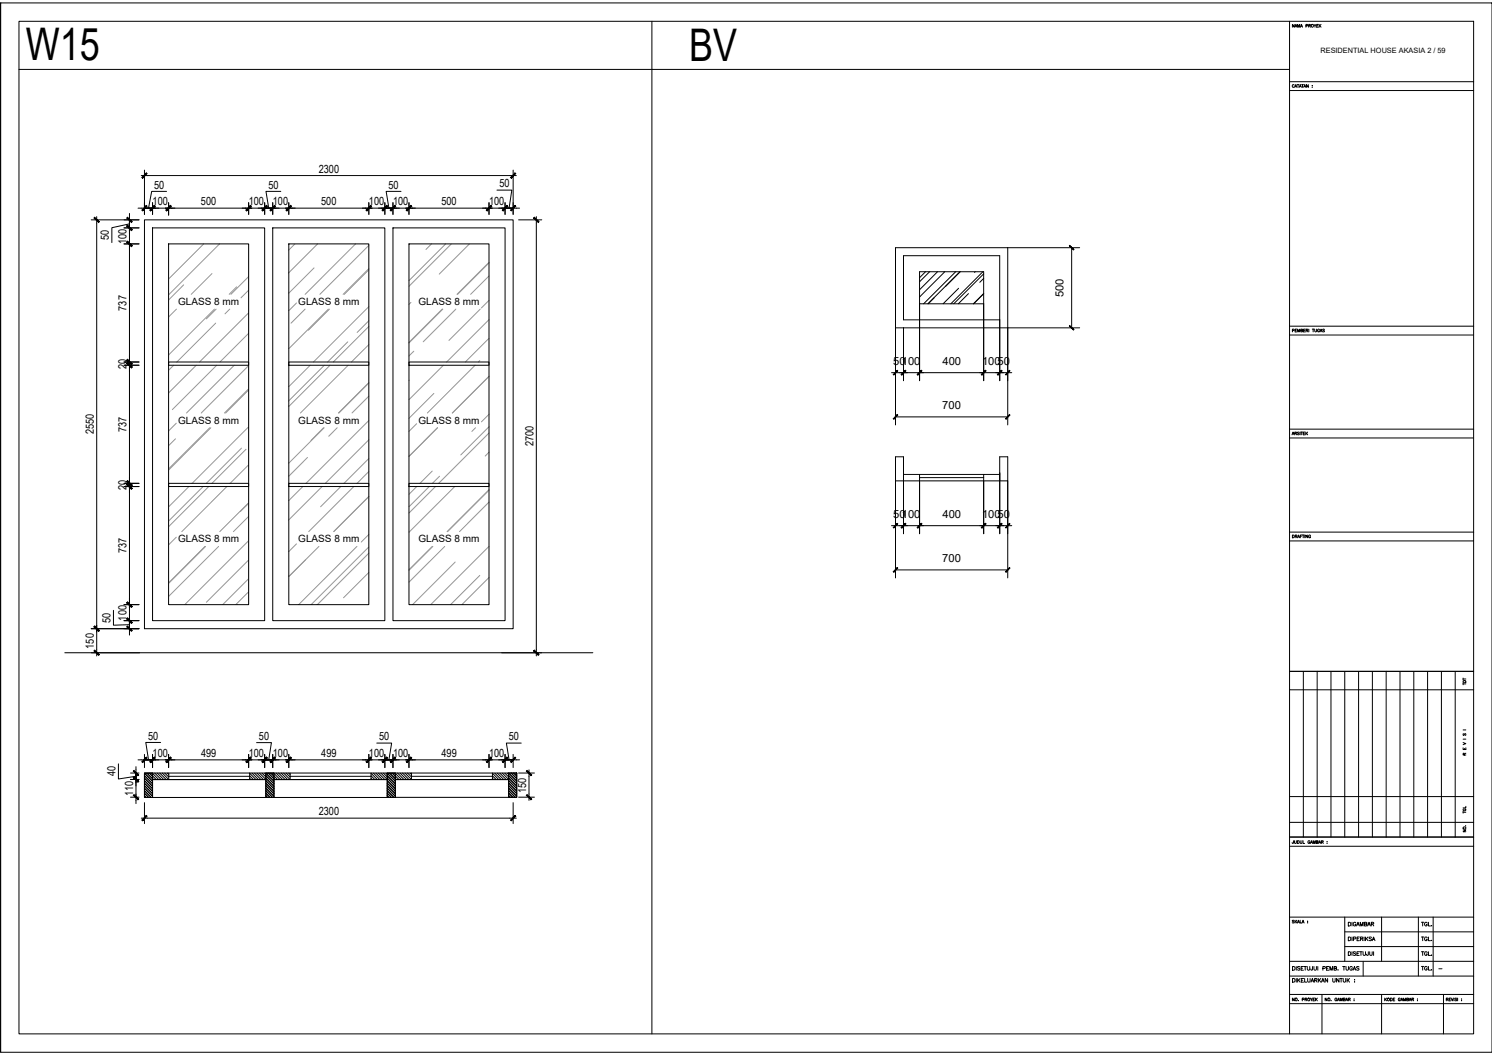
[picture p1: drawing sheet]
<svg xmlns="http://www.w3.org/2000/svg" width="420mm" height="297mm" viewBox="0 0 420 297" stroke-linecap="round" stroke-linejoin="round" font-family="sans-serif">
<!-- layer: XR-KOP A3_MOZART$0$KOP-A1$0$A-GRSKOP -->
<g fill="none" stroke="#000" stroke-width=".28">
<path d="M.2 .8h420v295.5h-420zM.2 .8v295.5M5.3 6h409.7v285.1h-409.7zM363.1 6v285.1M363.1 25.5h51.9M363.1 23h51.9M363.1 91.8h51.9M363.1 94.3h51.9M363.1 120.8h51.9M363.1 123.3h51.9M363.1 149.8h51.9M363.1 152.3h51.9"/>
<path d="M363.1 189h51.9M363.1 194.2h51.9M367 189v46.7M370.9 189v46.7M374.8 189v46.7M378.7 189v46.7M382.6 189v46.7M386.5 189v46.7M390.4 189v46.7M394.3 189v46.7M398.1 189v46.7M402 189v46.7"/>
<path d="M405.9 189v46.7M409.8 189v46.7M363.1 224.3h51.9M363.1 231.5h51.9M363.1 235.7h51.9M363.1 238.3h51.9M363.1 258.2h51.9M378.7 258.2v12.5M389.1 258.2v12.5M399.4 258.2v16.6M403.6 258.2v16.6M363.1 280h51.9"/>
<path d="M363.1 274.8h51.9M363.1 270.7h51.9M372.3 280v11.1M378.7 266.5h36.3M378.7 262.4h36.3M383.9 270.7v4.1M389.1 280v11.1M406.5 280v11.1M363.1 282.6h51.9"/>
</g>
<!-- layer: XR-KOP A3_MOZART$0$KOP-A1$0$A-TXTKOP -->
<g fill="none" stroke="#000" stroke-width=".28">
<path d="M364.5 6.9v.8l-.5-.8v.8M364.6 7.7l.3-.8 .3 .8M364.8 7.4h.3M365.4 7.7v-.8l.3 .8 .3-.8v.8M366.2 7.7l.3-.8 .3 .8M366.3 7.4h.4M367.8 7.3l.4-.1v-.3h-.4v.8M368.5 7.2h.5l.1-.2-.6-.1v.8M368.8 7.2l.3 .5M370 6.9l.3 .3v.5M370.6 6.9l-.3 .3M370.8 7.2h.3"/>
<path d="M371.3 6.9h-.5v.8h.5M371.5 6.9v.8M371.7 7.2l.3 .5M372 6.9l-.5 .5M364.5 24a.29 .29 0 0 0-.4-.2 .29 .29 0 0 0-.2 .3v.2a.29 .29 0 0 0 .2 .3 .29 .29 0 0 0 .4-.2M364.6 24.6l.3-.8 .3 .8M364.7 24.3h.4M365.3 23.8h.5M365.5 23.8v.8M365.9 24.6l.3-.8 .3 .8M366 24.3h.4M366.5 23.8h.6"/>
<path d="M366.8 23.8v.8M367.1 24.6l.3-.8 .3 .8M367.2 24.3h.4M368.4 23.8v.8l-.5-.8v.8M369.5 24.1h.1M369.5 24.5h.1M364 93.1l.4-.1v-.3h-.4v.7M364.7 93h.3M365.2 92.7h-.5v.7h.5M365.4 93.4v-.7l.3 .7 .3-.7v.7M366.3 93h.5v-.2l-.5-.1v.7h.5l-.2-.4M367.1 93h.3"/>
<path d="M367.6 92.7h-.5v.7h.5M367.8 93h.4l.1-.2-.5-.1v.7M368.1 93l.2 .4M368.6 92.7v.7M369.5 92.7h.6M369.8 92.7v.7M370.2 92.7v.5l.3 .2 .2-.1 .1-.6M371.6 92.9a.28 .28 0 0 0-.4-.2 .28 .28 0 0 0-.2 .3v.2a.28 .28 0 0 0 .3 .3 .28 .28 0 0 0 .3-.3h-.2M371.7 93.4l.3-.7 .3 .7M371.8 93.2h.4M373 92.8h-.5l.5 .4-.2 .2-.3-.1M363.8 122.4l.3-.7 .3 .7"/>
<path d="M364 122.2h.3M364.6 122h.5v-.2l-.5-.1v.7M364.9 122l.2 .4M365.9 121.8h-.5l.5 .4-.2 .2-.3-.1M366.1 121.7v.7M366.3 121.7h.5M366.6 121.7v.7M367 122h.3M367.5 121.7h-.5v.7h.5M367.7 121.7v.7M367.9 122l.3 .4M368.2 121.7l-.5 .5"/>
<path d="M364 150.6h.2a.41 .41 0 0 1 .3 .4 .41 .41 0 0 1-.3 .4h-.2zM364.7 151h.5v-.3l-.5-.1v.8M365 151l.2 .4M365.4 151.4l.3-.8 .3 .8M365.5 151.2h.4M366.2 151h.3M366.6 150.6h-.4v.8M366.7 150.6h.5M367 150.6v.8M367.4 150.6v.8M368.2 150.6v.8l-.5-.8v.8M369.1 150.8a.29 .29 0 0 0-.4-.2 .29 .29 0 0 0-.2 .3 .32 .32 0 0 0 .1 .5 .32 .32 0 0 0 .4-.1l.1-.2h-.2"/>
<path d="M412 192.5h.8M412 190.9v.5M412 192.3v.5M412 191.2h.8M412.1 191.7a.44 .44 0 0 1 .7 .1v.3h-.8zM412 210.6v.4h.8v-.4M412 209.1l.8 .3-.8 .3M412 208.1h.8M412 205.5h.8M412.1 206.6v.5l.5-.5 .2 .1-.1 .4M412.4 212.6l-.2-.5-.2 .5h.8M412.4 210.7v.3"/>
<path d="M412.8 212.1l-.4 .2M364.2 236.7v.7h-.2l-.1-.2M364.5 236.7l.1 .7 .2 .1 .2-.1 .1-.7M365.4 236.7h.2a.41 .41 0 0 1 .3 .4 .41 .41 0 0 1-.3 .4h-.2zM366.1 236.7v.6l.3 .2 .2-.1v-.7M366.9 236.7v.8h.5M368.9 236.9a.28 .28 0 0 0-.4-.2 .28 .28 0 0 0-.2 .3 .32 .32 0 0 0 .1 .4 .32 .32 0 0 0 .4 0l.1-.2h-.2M369 237.5l.3-.8 .3 .8M369.1 237.2h.4M369.8 237.5v-.8l.3 .8 .3-.8v.8M370.7 237.1l.4-.1 .1-.2-.5-.1v.8l.5-.1-.2-.3M371.3 237.5l.3-.8 .3 .8"/>
<path d="M371.5 237.2h.3M372.1 237.1l.5-.2-.5-.2v.8M372.4 237.1l.2 .4M373.7 237h.1M373.7 237.4h.1M412 233.7h.8l-.8 .5h.8M412 228.4v.5M412 228.7h.8M412.2 227.7a.28 .28 0 0 0-.2 .4 .28 .28 0 0 0 .3 .2 .32 .32 0 0 0 .4-.1 .32 .32 0 0 0 0-.4l-.2-.1v.2M412.7 232.5h.1M412.8 227v.5h-.8M364.4 259.2h-.5l.5 .5-.2 .2-.3-.1"/>
<path d="M364.7 259.1v.8M364.9 259.4l.3 .5M365.2 259.1l-.5 .5M365.4 259.9l.3-.8 .3 .8M365.5 259.6h.3M366.1 259.1v.8h.5M366.6 259.9l.3-.8 .3 .8M366.8 259.6h.3M368.2 259.4h.1M368.2 259.8h.1M379.7 259.7h.3a.56 .56 0 0 1 .4 .5 .56 .56 0 0 1-.4 .5h-.3zM380.7 259.7v1"/>
<path d="M381.8 259.9a.38 .38 0 0 0-.4-.2 .38 .38 0 0 0-.3 .4v.2a.37 .37 0 0 0 .4 .4 .37 .37 0 0 0 .3-.4h-.2M400.3 259.7h.7M400.6 259.7v1M401.9 259.9a.38 .38 0 0 0-.4-.2 .38 .38 0 0 0-.3 .4v.2a.37 .37 0 0 0 .3 .4 .37 .37 0 0 0 .4-.4h-.2M402.3 259.7v1h.6M364 275.5h.3a.55 .55 0 0 1 .4 .5 .55 .55 0 0 1-.4 .5h-.3zM364 272.1h.3a.55 .55 0 0 1 .4 .5 .55 .55 0 0 1-.4 .6h-.3zM365 272.1v1.1M365 275.5v1M365.4 275.5v1M365.7 275.9l.4 .6M366.1 272.3l-.6-.1-.1 .3 .6 .3 .1 .2-.3 .2-.4-.2"/>
<path d="M366.1 275.5l-.7 .7M366.4 272.6h.4M366.5 276h.4M367.1 272.1h-.7v1.1h.7M367.1 275.5h-.6v1h.6M367.2 272.1h.7M367.4 275.5v1h.6M367.5 272.1v1.1M368.1 272.1v.8l.3 .3 .4-.2v-.9M368.2 275.5l.1 .9 .2 .1 .4-.1v-.9M369.2 276.5l.4-1 .4 1M369.3 276.2h.5"/>
<path d="M369.6 272.1v1h-.4l-.1-.3M370 272.1v.8l.3 .3 .4-.2v-.9M370.2 276l.6-.1 .1-.3-.7-.1v1M370.6 276l.3 .5M371.1 272.1v1.1M371.3 275.5v1M371.5 275.9l.4 .6M371.9 275.5l-.6 .7M372.1 276.5l.4-1 .4 1M372.3 276.2h.5M372.5 272.7l.6-.1 .1-.4-.7-.1v1.1M373.6 272.6h.4"/>
<path d="M373.9 275.5v1l-.7-1v1M374.2 272.1h-.6v1.1h.6M374.5 273.2v-1.1l.4 1.1 .4-1.1v1.1M375.3 275.5v.9l.3 .1 .3-.1 .1-.9M375.7 272.6h.6v-.4l-.6-.1v1.1l.6-.1-.2-.5M376.8 273.1h.1M377.1 275.5v1l-.7-1v1M377.3 275.5h.7M377.7 275.5v1M378.1 272.1h.7M378.3 275.5v.7l.3 .3 .3-.1 .1-.9M378.5 272.1v1.1"/>
<path d="M379.1 272.1v.8l.2 .3 .4-.2v-.9M379.3 275.5v1M379.6 275.9l.4 .6M379.7 263.8h.3a.56 .56 0 0 1 .4 .5 .56 .56 0 0 1-.4 .6h-.3zM379.7 268h.3a.56 .56 0 0 1 .4 .5 .56 .56 0 0 1-.4 .5h-.3zM380 275.5l-.7 .7M380.7 263.8v1.1M380.7 268v1M380.8 272.4a.38 .38 0 0 0-.4-.3 .38 .38 0 0 0-.3 .4v.3a.37 .37 0 0 0 .4 .4 .37 .37 0 0 0 .3-.4h-.2M381 273.2l.4-1.1 .4 1.1M381.1 264.4l.6-.1 .1-.4-.7-.1v1.1M381.2 272.8h.5"/>
<path d="M381.5 275.8h.1M381.5 276.4h.1M381.8 268.1l-.6-.1-.1 .3 .6 .3 .1 .3-.3 .1-.4-.1M382 260.7l.4-1 .4 1M382.1 268.5h.4M382.2 260.4h.5M382.2 264.3h.4M382.7 272.3l-.6-.1v.3l.6 .3v.2l-.2 .2-.5-.2M382.8 268h-.7v1h.7M382.8 263.8h-.6v1.1h.6M382.9 268h.7M383.1 260.7v-1l.4 1 .3-1v1"/>
<path d="M383.1 264.3h.6l.1-.4-.7-.1v1.1M383.3 268v1M383.5 264.3l.3 .6M383.8 268v.7l.3 .3 .4-.1v-.9M384.1 263.8v1.1M384.2 260.2l.6-.1 .1-.3-.7-.1v1l.7-.1v-.2l-.2-.2M384.5 263.8v1.1M384.8 264.3l.4 .6M385.1 260.7l.4-1 .4 1M385.2 263.8l-.7 .7M385.3 260.4h.5M385.3 268v.9l-.3 .1-.2-.3"/>
<path d="M385.7 268v.7l.3 .3 .4-.1v-.9M386.2 260.2l.6-.1v-.3l-.6-.1v1M386.2 264l-.6-.1v.3l.5 .2 .1 .3-.2 .2-.5-.2M386.4 264.9l.4-1.1 .4 1.1M386.5 260.2l.4 .5M386.6 264.5h.5M386.8 268v1M400.3 263.8h.7M400.3 268h.7M400.3 272.1h.7M400.6 263.8v1.1M400.6 268v1"/>
<path d="M400.6 272.1v1M401.9 264.1a.38 .38 0 0 0-.4-.3 .38 .38 0 0 0-.3 .4 .43 .43 0 0 0 .1 .6 .43 .43 0 0 0 .6-.1v-.2h-.2M401.9 268.2a.38 .38 0 0 0-.4-.2 .38 .38 0 0 0-.3 .4 .43 .43 0 0 0 .1 .5 .43 .43 0 0 0 .6 0v-.3h-.2M401.9 272.4a.38 .38 0 0 0-.4-.3 .38 .38 0 0 0-.3 .4 .43 .43 0 0 0 .1 .6 .43 .43 0 0 0 .6-.1v-.2h-.2M402.3 263.8v1.1h.6M402.3 268v1h.6M402.3 272.1v1h.6M403.2 260.6h.1M403.2 264.7h.1M403.2 268.9h.1M403.2 273h.1M364.5 281v.8l-.5-.8v.8"/>
<path d="M365.6 281.7h.1M366.7 281.4h.5v-.3l-.5-.1v.8M367.5 281.4l.5-.2-.5-.2v.8M367.8 281.4l.2 .4M369 281l.3 .4v.4M369.6 281l-.3 .4M369.8 281.4h.3M370.2 281h-.4v.8h.4M370.5 281v.8M370.6 281.3l.4 .5M371 281l-.5 .5M373.7 281v.8l-.5-.8v.8"/>
<path d="M374.8 281.7h.1M376.5 281.2a.29 .29 0 0 0-.4-.2 .29 .29 0 0 0-.2 .3 .32 .32 0 0 0 .1 .4 .32 .32 0 0 0 .4 0l.1-.2h-.2M376.6 281.8l.3-.8 .3 .8M376.7 281.5h.4M377.4 281.8v-.8l.3 .8 .3-.8v.8M378.3 281.4l.4-.1 .1-.2-.5-.1v.8l.5-.1-.2-.3M378.9 281.8l.3-.8 .3 .8M379.1 281.5h.3M379.7 281.4l.5-.2-.5-.2v.8M380 281.4l.2 .4M381.3 281.3h.1M381.3 281.7h.1"/>
<path d="M390 281v.8M390.1 281.3l.4 .5M390.5 281l-.5 .5M391.5 281h.3a.41 .41 0 0 1 .3 .4 .41 .41 0 0 1-.3 .4h-.3zM392.3 281.4h.3M392.8 281h-.5v.8h.5M394.3 281.2a.29 .29 0 0 0-.3-.2 .29 .29 0 0 0-.2 .3 .32 .32 0 0 0 .1 .4 .32 .32 0 0 0 .4 0v-.2h-.2M394.5 281.8l.3-.8 .3 .8M394.6 281.5h.3M395.2 281.8v-.8l.3 .8 .3-.8v.8M396.1 281.4l.5-.1v-.2l-.5-.1v.8l.5-.1-.1-.3M396.8 281.8l.3-.8 .3 .8"/>
<path d="M396.9 281.5h.4M397.6 281.4l.4-.1 .1-.2-.5-.1v.8M397.8 281.4l.3 .4M399.2 281.3h.1M399.2 281.7h.1M407.3 281.4l.4-.1 .1-.2-.5-.1v.8M407.6 281.4l.2 .4M408.1 281.4h.3M408.5 281h-.4v.8h.4M408.7 281l.3 .8 .3-.8M409.4 281v.8M410.2 281.1h-.5l.5 .5-.2 .2-.3-.1"/>
<path d="M410.5 281v.8M411.6 281.3h.1M411.6 281.7h.1"/>
<circle cx="369.6" cy="7.2" r=".36"/>
<circle cx="412.4" cy="233.1" r=".36"/>
<circle cx="365" cy="281.4" r=".36"/>
<circle cx="368.5" cy="281.4" r=".36"/>
<circle cx="374.2" cy="281.4" r=".36"/>
<circle cx="391" cy="281.4" r=".36"/>
</g>
<!-- layer: 0 -->
<g fill="none" stroke="#000" stroke-width=".28">
<path d="M5.3 19.5h357.8M183.6 6v285.1M38.9 58.6h107.4M39.8 49.4h105.6M40.7 58.6h2.3h-2.3M40.7 47.9v12.5M43 57.1v3.3M46.9 53.9h-4.2l-.9 4.7M47.5 57.1v3.5M70 57.1v3.3M74.5 58.6h2.3h-2.3M74.5 57.1v3.3"/>
<path d="M76.8 57.1v3.3M79.1 53.9h-4.2l.8 4.7M81.3 57.1v3.3M103.9 57.1v3.3M108.4 58.6h2.3h-2.3M108.4 57.1v3.3M110.7 57.1v3.3M112.9 53.9h-4.2l.8 4.7M115.2 57.1v3.3M137.7 57.1v3.3M140 53.5h4.1l-.7 5.1M142.2 58.6h2.3h-2.3"/>
<path d="M142.2 57.1v3.3M144.5 47.9v12.5M25.7 61.9h13.4M27.2 61v123.7M34.9 64.2h4.2M34.9 68.7h4.2M36.5 63l-5 1.1v4.2M36.5 61.9v2.3v-2.3M36.5 60.1v118.7M40.7 61.9h103.8v115.1h-103.8zM43 64.2h31.5v110.5h-31.5zM47.5 68.7h22.5v101.5h-22.5z"/>
<path d="M76.8 64.2h31.6v110.5h-31.6zM81.3 68.7h22.6v101.5h-22.6zM110.7 64.2h31.5v110.5h-31.5zM115.2 68.7h22.5v101.5h-22.5zM146 61.9h6.6M151 61v123.7M260.6 76.5l-1.6 1.7M261.8 76.5l-2.8 2.8M264 76.5l-5 5.1M266.1 76.5l-7.1 7.1M269.1 76.5l-9 9M270.3 76.5l-9 9"/>
<path d="M270.4 76.5l-4.1 4.2M274.6 76.5l-.2 .2M276.8 76.5l-9 9M277 77.1l-8.4 8.4M277 78.4l-1.1 1.1M283.8 69.7v49.9M301.8 69.7v22.6M304 69.7h-51.8v49.9M252.2 92.3h51.8M254.4 92.3v14.9M259 85.5h18M263.1 83.9l-1.7 1.6"/>
<path d="M269.9 81.2l-4.3 4.3M272.7 82.7l-2.8 2.8M277 82.7l-2.8 2.8M281.5 90.1h-27.1v-18.1h27.1v35.2M34.9 101.9h4.2M34.9 102.8h4.2M47.5 101.9h22.5v.9h-22.5zM81.3 101.9h22.6v.9h-22.6zM115.2 101.9h22.5v.9h-22.5zM251.1 104.9h4.5M252.2 117.4h31.6M253.3 104.9h6.8"/>
<path d="M259 107.2v-30.7h18v30.7M259 104.9h18M275.9 104.9h6.7M280.4 104.9h4.5M34.9 136.1h4.2M34.9 137h4.2M47.5 136.1h22.5v.9h-22.5zM81.3 136.1h22.6v.9h-22.6zM115.2 136.1h22.5v.9h-22.5zM252.2 135.4h31.6v-6.8h-2.3v21.7M254.4 133.6h27.1M259 133.6v16.7"/>
<path d="M259 134.5h18M277 133.6v16.7M283.8 135.4v27.3M251.1 148h4.5M253.3 148h6.8M254.4 150.3v-21.7h-2.2v34.1M259 148h18M275.9 148h6.7M280.4 148h4.5M25.7 177h13.4M32 171.8v4.2l4.5-.1M34.9 170.2h4.2"/>
<path d="M34.9 174.7h4.2M36.5 174.7v2.3v-2.3M252.2 160.5h31.6M18.2 183.8h148.8M33.3 215.1v4.2l5-.7M36.8 217.7h2.3M36.8 219.5h2.3M38.3 217.7v1.8v-1.8M38.3 215.9v10.4M38.9 213.9h107.4M40.7 213.9h2.3h-2.3M40.7 212.4v3.7"/>
<path d="M43 212.4v3.7M45.2 209h-4.1l.7 4.9M47.5 212.4v3.7M70 212.4v3.7M72.3 209.1h4.1l-.7 4.8M74.5 213.9h2.3h-2.3M74.5 212.4v3.7M76.8 212.4v3.7M81.3 212.4v3.7M103.9 212.4v3.7M106.1 209.2h4.2l-.8 4.7M108.4 213.9h2.3h-2.3"/>
<path d="M108.4 212.4v3.7M110.7 212.4v3.7M115.2 212.4v3.7M137.7 212.4v3.7M142.2 213.9h2.3h-2.3M142.2 212.4v3.7M144.5 212.4v3.7M146 217.7h4.5M146.8 209.2h-4.2l.8 4.7M149 216.8v8.6M36.8 224.4h2.3M39.8 230.4h105.6"/>
<path d="M40.7 226v5.9M144.5 226v5.9M146 224.4h4.5"/>
</g>
<!-- layer: DOOR OPENING -->
<g fill="none" stroke="#000" stroke-width=".28">
<path d="M40.7 217.7h2.3v6.8h-2.3zM40.7 218.4l2.3 2.3M40.7 219.1l2.3 2.3M40.7 219.8l2.3 2.3M41.4 217.7l1.9 1.8M42.1 217.7l.9 .9M42.8 217.7l.2 .2M43 219.5h31.9M43 217.7l1.7 1.8M43 218.5l1 1M43.6 217.7l1.8 1.8M44.3 217.7l1.8 1.8"/>
<path d="M45 217.7l1.8 1.8M45.7 217.7l1.8 1.8v-1.8M46.4 217.7l1.1 1.1M47.1 217.7l.4 .4M47.5 218.6h22.8M70.3 219.5v-1.8l1.8 1.8M70.3 218.4l1.1 1.1M70.3 219.1l.4 .4M71 217.7l1.8 1.8M71.7 217.7l1.8 1.8M72.4 217.7l1.8 1.8M73.1 217.7l1.8 1.8"/>
<path d="M73.8 217.7l1.1 1.1M74.5 217.7l.4 .3M74.9 217.7h2.2v6.8h-2.2zM74.9 217.7l2.2 2.3M74.9 218.4l2.2 2.3M74.9 219.1l2.2 2.3M74.9 219.8l2.2 2.3M75.6 217.7l1.5 1.6M76.3 217.7l1.9 1.8M77 217.7l.1 .2M77.1 219.5h32M77.1 217.7l1.8 1.8"/>
<path d="M77.1 219.2l.4 .3M77.8 217.7l1.8 1.8M78.5 217.7l1.8 1.8M79.2 217.7l1.8 1.8M79.9 217.7l1.8 1.8M80.6 217.7l1.1 1.1M81.3 217.7l.4 .4M81.7 218.6h22.8M81.7 217.7v1.8M104.5 219.5v-1.8l1.8 1.8M104.5 218.4l1.1 1.1M104.5 219.1l.4 .4"/>
<path d="M105.2 217.7l1.8 1.8M105.9 217.7l1.8 1.8M106.6 217.7l1.8 1.8M107.3 217.7l1.8 1.8M108 217.7l1.1 1.1M108.7 217.7l.4 .3M109.1 217.7h2.2v6.8h-2.2zM109.1 217.7l2.2 2.3M109.1 218.4l2.2 2.3M109.1 219.1l2.2 2.3M109.1 219.8l2.2 2.3M109.8 217.7l1.5 1.6"/>
<path d="M110.5 217.7l.8 .9M111.2 217.7l.1 .2M111.3 219.5h31.9M111.3 217.7l1.8 1.8M111.3 218.5l1.1 1M111.3 219.2l.3 .3M111.9 217.7l1.9 1.8M112.6 217.7l1.9 1.8M113.3 217.7l1.9 1.8M114.1 217.7l1.8 1.8v-1.8M114.8 217.7l1.1 1.1M115.5 217.7l.4 .4"/>
<path d="M115.9 218.6h22.8M138.7 219.5v-1.8l1.8 1.8M138.7 218.4l1.1 1.1M138.7 219.1l.4 .4M139.4 217.7l1.8 1.8M140.1 217.7l1.8 1.8M140.8 217.7l1.8 1.8M141.5 217.7l1.7 1.8M142.2 217.7l1 1.1M142.9 217.7l.3 .3M143.2 217.7h2.3v6.8h-2.3zM143.2 218.4l2.3 2.2"/>
<path d="M143.2 219.1l2.3 2.2M143.2 219.8l2.3 2.2M143.9 217.7l1.6 1.5M144.7 217.7l.8 .8M145.4 217.7l.1 .1M145.5 219.9l-2.3-2.2h-102.5l2.3 2.3M40.7 220.5l2.3 2.3M40.7 221.2l2.3 2.3M40.7 221.9l2.3 2.3M40.7 222.6l1.9 1.9M40.7 223.3l1.2 1.2M40.7 224l.5 .5"/>
<path d="M74.9 220.5l2.2 2.3M74.9 221.2l2.2 2.3M74.9 221.9l2.2 2.3M74.9 222.6l1.9 1.9M74.9 223.3l1.2 1.2M74.9 224l.5 .5M109.1 220.5l2.2 2.3M109.1 221.2l2.2 2.3M109.1 221.9l2.2 2.3M109.1 222.6l1.9 1.9M109.1 223.3l1.2 1.2M109.1 224l.4 .5"/>
<path d="M143.2 220.5l2.3 2.3M143.2 221.2l2.3 2.3M143.2 221.9l2.3 2.3M143.2 222.6l1.9 1.9M143.2 223.3l1.2 1.2M143.2 224l.5 .5M145.5 224.5h-102.5"/>
</g>
<!-- layer: 0 -->
<g fill="none" stroke="#939598" stroke-width=".28">
<path d="M57.4 68.7l-9.9 9.9M59.7 77l-5.9 5.9M61.8 68.7l-14.3 14.3M70 77.9l-5 5M83.1 68.7l-1.8 1.7M88.4 75.4l-7.1 7.1M89.4 68.7l-8.1 8.1M100.1 68.7l-14.2 14.2M103.9 76l-7 6.9M103.9 69.1l-13.8 13.8M103.9 75.6l-7.3 7.3M121.5 68.7l-1.5 1.5"/>
<path d="M125.5 68.7l-10.3 10.3M127.1 68.7l-11.9 11.9M132.2 68.7l-8.5 8.5M137.7 74l-8.8 8.9M137.7 77.7l-5.2 5.2M137.7 73.9l-9 9M49.7 87l-2.2 2.2M51.7 80.2l-4.2 4.3M60.4 87l-12.9 12.9M60.7 91l-10.9 10.9M60.9 87l-2.8 2.8M64.7 87l-1.3 1.4"/>
<path d="M66.6 80.8l-2.1 2.1M70 93.8l-8.1 8.1M70 81.7l-2.1 2.1M70 88.1l-13.8 13.8M83.5 85.3l-2.2 2.2M85.9 87l-3.9 4M92.5 87l-11.2 11.2M92.8 87l-6 6M97.9 96.3l-5.6 5.6M103.9 91.9l-10 10M103.9 90.3l-3.3 3.3M103.9 86.3l-15.6 15.6"/>
<path d="M103.9 97l-4.9 4.9M115.7 85.2l-.5 .5M116.5 98.9l-1.3 1.3M124.5 87l-9.3 9.4M124.7 87l-9.5 9.6M128.4 87l-9.2 9.3M135.2 87l-8.8 8.8M137.7 90l-11.9 11.9M137.7 84.6l-2.1 2.1M137.7 95.2l-6.7 6.7M48.9 102.8l-1.4 1.5M49.6 119.2l-2.1 2.1"/>
<path d="M55.3 102.8l-7.8 7.8M61 102.8l-12.5 12.5M66 102.8l-13.5 13.5M70 109.8l-6.5 6.5M70 102.9l-13.3 13.4M70 109.5l-6.8 6.8M87.4 102.8l-6.1 6.1M91.3 102.8l-10 10.1M92.9 102.8l-11.6 11.7M98.1 102.8l-13.5 13.5M103.9 107.9l-8.4 8.4M103.9 111.5l-4.8 4.8"/>
<path d="M103.9 107.7l-8.6 8.6M103.9 118.4l-17.7 17.7M115.2 107v.1M117.3 119.3l-2.1 2.2M122.2 110.8l-7 7M124.9 102.8l-9.7 9.7M133.8 102.8l-13.4 13.5M135.1 101.5l-.4 .4M137.7 105.9l-10.3 10.4M137.7 116.6l-2.1 2.2M49.4 123.5l-1.9 2M53.2 137l-5.7 5.7"/>
<path d="M57.2 137l-9.7 9.7M58.8 137l-11.3 11.3M59.1 120.4l-11.6 11.6M59.4 120.4l-11.9 11.9M63.9 137l-12.7 12.7M68 126.2l-9.9 9.9M69.3 126.5l-9.6 9.6M70 120.2l-15.9 15.9M70 130.9l-5.2 5.2M85.3 137l-4 3.9M86.6 128.8l-5.3 5.3M90.7 137l-9.4 9.4"/>
<path d="M91.1 120.4l-3.5 3.6M91.3 120.4l-10 10M95 120.4l-2.4 2.4M96 137l-5.7 5.7M99.6 137l-12.7 12.7M103.9 123.8l-12.3 12.3M103.9 139.8l-9.9 9.9M103.9 132.8l-3.3 3.3M103.9 129.1l-7 7M117.4 137l-2.2 2.2M120.9 137l-5.7 5.7M121.7 132.6l-3.4 3.5"/>
<path d="M122.6 137l-7.4 7.4M123.2 120.4l-8 8.1M123.8 134.1l-2 2M128.1 137l-12.9 12.9M133.9 120.4l-1 1.1M137.7 121.9l-14.2 14.2M137.7 137.9l-11.8 11.8M137.7 120.1l-7.9 8M137.7 127.3l-1.1 1.1M137.7 138l-11.7 11.7M49.6 151.2l-2.1 2.2M57.7 153.8l-10 10.1"/>
<path d="M57.9 153.8l-10.4 10.5M61.6 153.8l-14.1 14.1M70 141.7l-2.3 2.3M70 157.7l-11.9 11.9M70 145.4l-4.3 4.3M70 141.6l-8.1 8.1M70 152.2l-18 18M83.5 153.1l-2.2 2.2M89.8 153.8l-8.5 8.5M100.5 153.8l-16.4 16.4M103.9 155.8l-14.5 14.4M103.9 154l-16.3 16.2"/>
<path d="M103.9 150.5l-2.2 2.1M121.7 153.8l-6.5 6.6M121.9 153.8l-6.7 6.8M125.2 153.8l-10 10.1M128.2 158.3l-12 11.9M137.7 153.8l-16.4 16.4M137.7 141.4l-8.3 8.3M70 166.6l-3.6 3.6M70 162.9l-7.3 7.3M103.9 161.2l-7.2 7.1M135.1 162l-8.2 8.2M137.7 162.6l-7.6 7.6"/>
<path d="M137.7 170.1l-.1 .1"/>
</g>
<g fill="#000" stroke="#000" stroke-width=".28">
<path d="M41.2 57.9l-1.3 1.3 .2 .1zM41.2 57.9l.2 .2-1.3 1.2z"/>
<path d="M41.2 48.7l-1.1 1.5 1.3-1.3zM39.9 50l1.3-1.3-1.1 1.5z"/>
<path d="M43.5 57.9l-1.3 1.3 .2 .1zM43.5 57.9l.2 .2-1.3 1.2z"/>
<path d="M43.5 57.9l-1.1 1.4 1.3-1.2zM43.5 57.9l-1.1 1.4-.2-.1z"/>
<path d="M48 57.9l-1.1 1.4 1.3-1.2zM46.7 59.2l1.3-1.3-1.1 1.4z"/>
<path d="M48 57.9l-1.1 1.4 1.3-1.2zM46.7 59.2l1.3-1.3-1.1 1.4z"/>
<path d="M69.3 59.2l.2 .1 1.1-1.4zM70.6 57.9l.1 .2-1.2 1.2z"/>
<path d="M69.3 59.2l.2 .1 1.1-1.4zM70.6 57.9l.1 .2-1.2 1.2z"/>
<path d="M75.1 57.9l-1.3 1.3 .2 .1zM75.1 57.9l.2 .2-1.3 1.2z"/>
<path d="M75.1 57.9l-1.1 1.4 1.3-1.2zM75.1 57.9l-1.1 1.4-.2-.1z"/>
<path d="M77.4 57.9l-1.3 1.3 .2 .1zM77.4 57.9l.1 .2-1.2 1.2z"/>
<path d="M77.4 57.9l-1.1 1.4 1.2-1.2zM77.4 57.9l-1.1 1.4-.2-.1z"/>
<path d="M81.9 57.9l-1.1 1.4 1.3-1.2zM81.9 57.9l-1.1 1.4-.2-.1z"/>
<path d="M81.9 57.9l-1.1 1.4 1.3-1.2zM81.9 57.9l-1.1 1.4-.2-.1z"/>
<path d="M104.4 57.9l-1.3 1.3 .2 .1zM104.4 57.9l.2 .2-1.3 1.2z"/>
<path d="M104.4 57.9l-1.3 1.3 .2 .1zM104.4 57.9l.2 .2-1.3 1.2z"/>
<path d="M107.6 59.2l.2 .1 1.1-1.4zM108.9 57.9l.2 .2-1.3 1.2z"/>
<path d="M108.9 57.9l-1.1 1.4 1.3-1.2zM107.6 59.2l1.3-1.3-1.1 1.4z"/>
<path d="M109.9 59.2l.2 .1 1.1-1.4zM111.2 57.9l.2 .2-1.3 1.2z"/>
<path d="M111.2 57.9l-1.1 1.4 1.3-1.2zM109.9 59.2l1.3-1.3-1.1 1.4z"/>
<path d="M115.7 57.9l-1.1 1.4 1.3-1.2zM115.7 57.9l-1.1 1.4-.2-.1z"/>
<path d="M115.7 57.9l-1.1 1.4 1.3-1.2zM115.7 57.9l-1.1 1.4-.2-.1z"/>
<path d="M138.3 57.9l-1.3 1.3 .2 .1zM138.3 57.9l.1 .2-1.2 1.2z"/>
<path d="M138.3 57.9l-1.3 1.3 .2 .1zM138.3 57.9l.1 .2-1.2 1.2z"/>
<path d="M141.5 59.2l.2 .1 1.1-1.4zM142.8 57.9l.2 .2-1.3 1.2z"/>
<path d="M142.8 57.9l-1.1 1.4 1.3-1.2zM141.5 59.2l1.3-1.3-1.1 1.4z"/>
<path d="M143.8 50l.2 .2 1-1.5zM145 48.7l.2 .2-1.2 1.3z"/>
<path d="M145 57.9l-1 1.4 1.2-1.2zM145 57.9l-1 1.4-.2-.1z"/>
<path d="M26.5 61.4l1.3 1.2 .2-.2zM26.5 61.4l.2-.2 1.3 1.2z"/>
<path d="M35.7 61.4l1.5 1-1.3-1.2zM35.7 61.4l1.5 1-.2 .2z"/>
<path d="M35.7 63.6l1.5 1.1-1.3-1.3zM35.7 63.6l1.5 1.1-.2 .2z"/>
<path d="M35.7 63.6l1.3 1.3 .2-.2zM35.7 63.6l.2-.2 1.3 1.3z"/>
<path d="M35.7 68.1l1.3 1.3 .2-.2zM35.7 68.1l.2-.2 1.3 1.3z"/>
<path d="M35.7 68.1l1.3 1.3 .2-.2zM35.7 68.1l.2-.2 1.3 1.3z"/>
<path d="M150.3 61.4l1.3 1.2 .2-.2zM150.3 61.4l.2-.2 1.3 1.2z"/>
<path d="M301.2 69.2l1.1 1.2 .1-.2zM301.2 69.2l.1-.1 1.1 1.1z"/>
<path d="M301.3 91.7l-.1 .1 1.2 1zM301.2 91.8l1.2 1-.1 .1z"/>
<path d="M35.7 101.4l1.5 1.1-1.3-1.3zM35.7 101.4l1.5 1.1-.2 .2z"/>
<path d="M35.7 101.4l1.5 1.1-1.3-1.3zM35.7 101.4l1.5 1.1-.2 .2z"/>
<path d="M35.7 102.3l1.3 1.3 .2-.2zM35.7 102.3l.2-.2 1.3 1.3z"/>
<path d="M35.7 102.3l1.3 1.3 .2-.2zM35.7 102.3l.2-.2 1.3 1.3z"/>
<path d="M251.6 105.4l.1 .2 1-1.3zM252.7 104.3l.1 .1-1.1 1.2z"/>
<path d="M252.7 116.8l-1 1.2 1.1-1.1zM252.7 116.8l-1 1.2-.1-.1z"/>
<path d="M253.8 105.4l.1 .2 1-1.3zM254.9 104.3l.2 .1-1.2 1.2z"/>
<path d="M254.9 104.3l-1 1.3 1.2-1.2zM253.8 105.4l1.1-1.1-1 1.3z"/>
<path d="M259.5 104.3l-1.1 1.3 1.2-1.2zM259.5 104.3l-1.1 1.3-.1-.2z"/>
<path d="M259.5 104.3l-1.1 1.3 1.2-1.2zM259.5 104.3l-1.1 1.3-.1-.2z"/>
<path d="M276.4 105.4l.1 .2 1-1.3zM277.5 104.3l.1 .1-1.1 1.2z"/>
<path d="M276.4 105.4l.1 .2 1-1.3zM277.5 104.3l.1 .1-1.1 1.2z"/>
<path d="M282 104.3l-1.1 1.1 .1 .2zM282 104.3l.2 .1-1.2 1.2z"/>
<path d="M282 104.3l-1 1.3 1.2-1.2zM282 104.3l-1 1.3-.1-.2z"/>
<path d="M283.2 117.9l.1 .1 1-1.2zM284.3 116.8l.1 .1-1.1 1.1z"/>
<path d="M284.3 104.3l-1 1.3 1.1-1.2zM284.3 104.3l-1 1.3-.1-.2z"/>
<path d="M35.7 135.5l1.5 1.1-1.3-1.3zM35.7 135.5l1.5 1.1-.2 .2z"/>
<path d="M35.7 135.5l1.5 1.1-1.3-1.3zM35.7 135.5l1.5 1.1-.2 .2z"/>
<path d="M35.7 136.4l1.3 1.3 .2-.2zM35.7 136.4l.2-.1 1.3 1.2z"/>
<path d="M35.7 136.4l1.3 1.3 .2-.2zM35.7 136.4l.2-.1 1.3 1.2z"/>
<path d="M251.6 148.5l.1 .1 1-1.2zM252.7 147.4l.1 .1-1.1 1.1z"/>
<path d="M252.7 159.8l-1 1.3 1.1-1.1zM251.6 161l1.1-1.2-1 1.3z"/>
<path d="M253.8 148.5l.1 .1 1-1.2zM254.9 147.4l.2 .1-1.2 1.1z"/>
<path d="M254.9 147.4l-1 1.2 1.2-1.1zM253.8 148.5l1.1-1.1-1 1.2z"/>
<path d="M259.5 147.4l-1.1 1.2 1.2-1.1zM258.3 148.5l1.2-1.1-1.1 1.2z"/>
<path d="M259.5 147.4l-1.1 1.2 1.2-1.1zM258.3 148.5l1.2-1.1-1.1 1.2z"/>
<path d="M276.4 148.5l.1 .1 1-1.2zM277.5 147.4l.1 .1-1.1 1.1z"/>
<path d="M276.4 148.5l.1 .1 1-1.2zM277.5 147.4l.1 .1-1.1 1.1z"/>
<path d="M280.9 148.5l.1 .1 1-1.2zM282 147.4l.2 .1-1.2 1.1z"/>
<path d="M282 147.4l-1 1.2 1.2-1.1zM280.9 148.5l1.1-1.1-1 1.2z"/>
<path d="M284.3 147.4l-1 1.2 1.1-1.1zM283.2 148.5l1.1-1.1-1 1.2z"/>
<path d="M26.7 176.3l-.2 .2 1.5 1.1zM26.5 176.5l1.5 1.1-.2 .1z"/>
<path d="M26.5 176.5l1.3 1.2 .2-.1zM26.5 176.5l.2-.2 1.3 1.3z"/>
<path d="M35.7 169.7l1.5 1.1-1.3-1.3zM35.7 169.7l1.5 1.1-.2 .2z"/>
<path d="M35.7 169.7l1.5 1.1-1.3-1.3zM35.7 169.7l1.5 1.1-.2 .2z"/>
<path d="M35.7 174.2l1.5 1.1-1.3-1.3zM35.7 174.2l1.5 1.1-.2 .2z"/>
<path d="M35.7 174.2l1.3 1.3 .2-.2zM35.7 174.2l.2-.2 1.3 1.3z"/>
<path d="M35.7 176.5l1.3 1.2 .2-.1zM35.7 176.5l.2-.2 1.3 1.3z"/>
<path d="M283.2 161l.1 .1 1-1.3zM284.3 159.8l.1 .2-1.1 1.1z"/>
<path d="M26.5 183.2l1.5 1.1-1.3-1.3zM26.5 183.2l1.5 1.1-.2 .2z"/>
<path d="M150.3 183.2l1.5 1.1-1.3-1.3zM150.3 183.2l1.5 1.1-.2 .2z"/>
<path d="M37.8 216.9l-.2 .2 1.4 1.1zM37.6 217.1l1.4 1.1-.2 .2z"/>
<path d="M37.8 218.7l-.2 .2 1.4 1.1zM37.6 218.9l1.4 1.1-.2 .2z"/>
<path d="M41.2 213.2l-1.3 1.3 .2 .2zM41.2 213.2l.2 .2-1.3 1.3z"/>
<path d="M43.5 213.2l-1.3 1.3 .2 .2zM43.5 213.2l.2 .2-1.3 1.3z"/>
<path d="M43.5 213.2l-1.1 1.5 1.3-1.3zM43.5 213.2l-1.1 1.5-.2-.2z"/>
<path d="M48 213.2l-1.1 1.5 1.3-1.3zM46.7 214.5l1.3-1.3-1.1 1.5z"/>
<path d="M48 213.2l-1.1 1.5 1.3-1.3zM46.7 214.5l1.3-1.3-1.1 1.5z"/>
<path d="M69.3 214.5l.2 .2 1.1-1.5zM70.6 213.2l.1 .2-1.2 1.3z"/>
<path d="M69.3 214.5l.2 .2 1.1-1.5zM70.6 213.2l.1 .2-1.2 1.3z"/>
<path d="M75.1 213.2l-1.3 1.3 .2 .2zM75.1 213.2l.2 .2-1.3 1.3z"/>
<path d="M75.1 213.2l-1.1 1.5 1.3-1.3zM75.1 213.2l-1.1 1.5-.2-.2z"/>
<path d="M77.4 213.2l-1.3 1.3 .2 .2zM77.4 213.2l.1 .2-1.2 1.3z"/>
<path d="M77.4 213.2l-1.1 1.5 1.2-1.3zM77.4 213.2l-1.1 1.5-.2-.2z"/>
<path d="M81.9 213.2l-1.1 1.5 1.3-1.3zM81.9 213.2l-1.1 1.5-.2-.2z"/>
<path d="M81.9 213.2l-1.1 1.5 1.3-1.3zM81.9 213.2l-1.1 1.5-.2-.2z"/>
<path d="M103.1 214.5l.2 .2 1.1-1.5zM104.4 213.2l.2 .2-1.3 1.3z"/>
<path d="M103.1 214.5l.2 .2 1.1-1.5zM104.4 213.2l.2 .2-1.3 1.3z"/>
<path d="M107.6 214.5l.2 .2 1.1-1.5zM108.9 213.2l.2 .2-1.3 1.3z"/>
<path d="M108.9 213.2l-1.1 1.5 1.3-1.3zM108.9 213.2l-1.1 1.5-.2-.2z"/>
<path d="M109.9 214.5l.2 .2 1.1-1.5zM111.2 213.2l.2 .2-1.3 1.3z"/>
<path d="M111.2 213.2l-1.1 1.5 1.3-1.3zM109.9 214.5l1.3-1.3-1.1 1.5z"/>
<path d="M115.7 213.2l-1.1 1.5 1.3-1.3zM115.7 213.2l-1.1 1.5-.2-.2z"/>
<path d="M115.7 213.2l-1.1 1.5 1.3-1.3zM115.7 213.2l-1.1 1.5-.2-.2z"/>
<path d="M138.3 213.2l-1.3 1.3 .2 .2zM138.3 213.2l.1 .2-1.2 1.3z"/>
<path d="M138.3 213.2l-1.3 1.3 .2 .2zM138.3 213.2l.1 .2-1.2 1.3z"/>
<path d="M141.5 214.5l.2 .2 1.1-1.5zM142.8 213.2l.2 .2-1.3 1.3z"/>
<path d="M142.8 213.2l-1.1 1.5 1.3-1.3zM142.8 213.2l-1.1 1.5-.2-.2z"/>
<path d="M145 213.2l-1 1.5 1.2-1.3zM145 213.2l-1 1.5-.2-.2z"/>
<path d="M148.2 217.1l1.3 1.3 .2-.2zM148.2 217.1l.2-.2 1.3 1.3z"/>
<path d="M37.6 218.9l1.2 1.3 .2-.2zM37.6 218.9l.2-.2 1.2 1.3z"/>
<path d="M37.6 223.9l1.2 1.3 .2-.2zM37.8 223.7l1.2 1.3-1.4-1.1z"/>
<path d="M41.2 229.6l-1.1 1.5 1.3-1.3zM39.9 230.9l1.3-1.3-1.1 1.5z"/>
<path d="M143.8 230.9l.2 .2 1-1.5zM145 229.6l.2 .2-1.2 1.3z"/>
<path d="M148.4 223.7l-.2 .2 1.5 1.1zM148.2 223.9l1.5 1.1-.2 .2z"/>
</g>
<g font-size="12.7">
<text x="7.3" y="17">W15</text>
<text x="194" y="17.1">BV</text>
</g>
<g font-size="3.2">
<text x="43.4" y="53.1">50</text>
<text x="75.6" y="53.1">50</text>
<text x="89.7" y="48.6">2300</text>
<text x="109.4" y="53.1">50</text>
<text x="140.6" y="52.7">50</text>
<text x="43" y="57.8">100</text>
<text x="56.6" y="57.8">500</text>
<text x="70" y="57.8">100</text>
<text x="76.8" y="57.8">100</text>
<text x="90.4" y="57.8">500</text>
<text x="103.9" y="57.8">100</text>
<text x="110.7" y="57.8">100</text>
<text x="124.3" y="57.8">500</text>
<text x="137.7" y="57.8">100</text>
<text x="30.7" y="67.6" transform="rotate(-90 30.7 67.6)">50</text>
<text x="35.7" y="68.7" transform="rotate(-90 35.7 68.7)">100</text>
<text x="299.5" y="83.6" transform="rotate(-90 299.5 83.6)">500</text>
<text x="35.7" y="87.5" transform="rotate(-90 35.7 87.5)">737</text>
<text x="35.7" y="103.8" transform="rotate(-90 35.7 103.8)">20</text>
<text x="251.6" y="102.6">50100</text>
<text x="265.4" y="102.6">400</text>
<text x="276.5" y="102.6">10050</text>
<text x="265.4" y="115.1">700</text>
<text x="26.4" y="122.3" transform="rotate(-90 26.4 122.3)">2550</text>
<text x="35.7" y="121.6" transform="rotate(-90 35.7 121.6)">737</text>
<text x="150.2" y="125.7" transform="rotate(-90 150.2 125.7)">2700</text>
<text x="35.7" y="137.9" transform="rotate(-90 35.7 137.9)">20</text>
<text x="251.6" y="145.7">50100</text>
<text x="265.4" y="145.7">400</text>
<text x="276.5" y="145.7">10050</text>
<text x="35.7" y="155.8" transform="rotate(-90 35.7 155.8)">737</text>
<text x="265.4" y="158.2">700</text>
<text x="31.1" y="175.4" transform="rotate(-90 31.1 175.4)">50</text>
<text x="35.7" y="174.7" transform="rotate(-90 35.7 174.7)">100</text>
<text x="26.4" y="182.6" transform="rotate(-90 26.4 182.6)">150</text>
<text x="41.7" y="208.2">50</text>
<text x="72.9" y="208.3">50</text>
<text x="106.8" y="208.4">50</text>
<text x="143.3" y="208.4">50</text>
<text x="43" y="213.1">100</text>
<text x="56.6" y="213.1">499</text>
<text x="70" y="213.1">100</text>
<text x="76.8" y="213.1">100</text>
<text x="90.5" y="213.1">499</text>
<text x="103.9" y="213.1">100</text>
<text x="110.7" y="213.1">100</text>
<text x="124.3" y="213.1">499</text>
<text x="137.7" y="213.1">100</text>
<text x="32.5" y="218.6" transform="rotate(-90 32.5 218.6)">40</text>
<text x="37.5" y="224.2" transform="rotate(-90 37.5 224.2)">110</text>
<text x="148.2" y="223.3" transform="rotate(-90 148.2 223.3)">150</text>
<text x="89.7" y="229.5">2300</text>
</g>
<g font-size="2.8">
<text x="50.1" y="85.9">GLASS 8 mm</text>
<text x="84" y="85.9">GLASS 8 mm</text>
<text x="117.8" y="85.9">GLASS 8 mm</text>
<text x="50.1" y="119.3">GLASS 8 mm</text>
<text x="84" y="119.3">GLASS 8 mm</text>
<text x="117.8" y="119.3">GLASS 8 mm</text>
<text x="50.1" y="152.7">GLASS 8 mm</text>
<text x="84" y="152.7">GLASS 8 mm</text>
<text x="117.8" y="152.7">GLASS 8 mm</text>
</g>
<text font-size="2.6" x="404.3" y="274.1">-</text>
<text font-size="2.1" x="371.9" y="14.9">RESIDENTIAL HOUSE AKASIA 2 / 59</text>
</svg>
